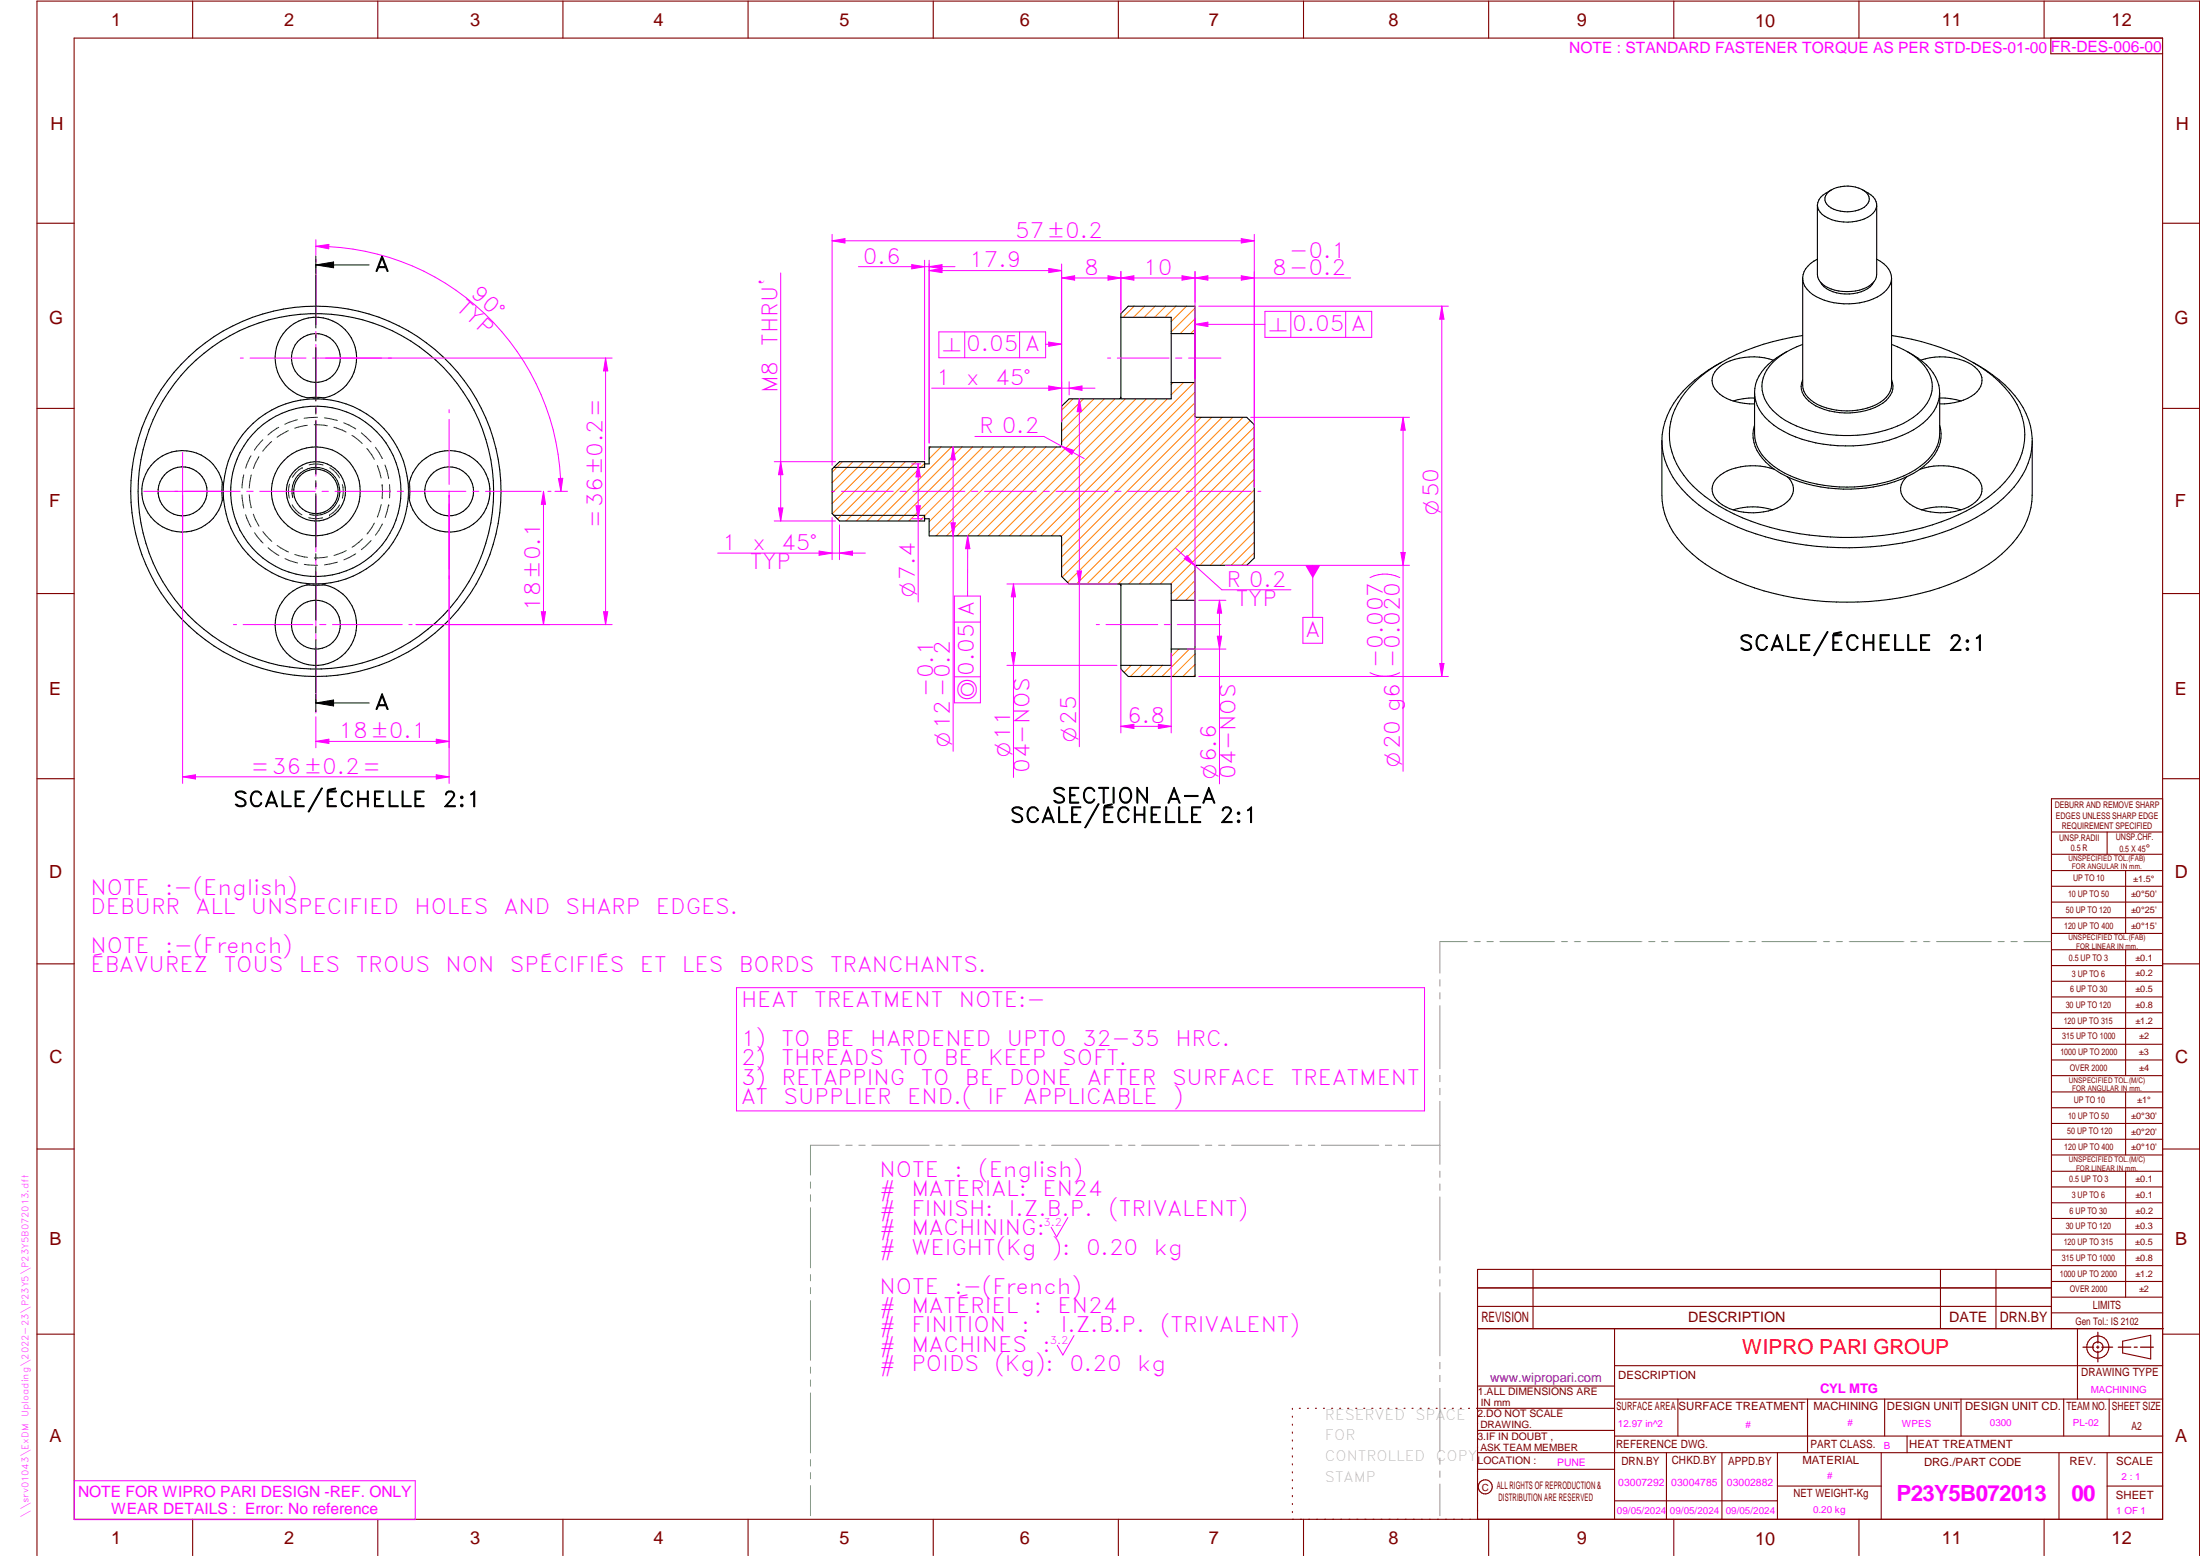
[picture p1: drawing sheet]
<svg xmlns="http://www.w3.org/2000/svg" width="594mm" height="420mm" viewBox="0 0 594 420" stroke-linecap="round" stroke-linejoin="round" font-family="sans-serif">
<g fill="none" stroke="#800000" stroke-width=".3">
<path d="M20 10.3h564v400h-564zM52 .3v10M102 .3v10M152 .3v10M202 .3v10M252 .3v10M302 .3v10M352 .3v10M402 .3v10M452 .3v10M502 .3v10M552 .3v10"/>
<path d="M553.8 10.3v4.2h30.2M10 60.3h10M584 60.3h10M10 110.3h10M584 110.3h10M10 160.3h10M584 160.3h10M10 210.3h10M584 215.7h-30v143.1M584 210.3h10M554 224.7h30M554 230.7h30"/>
<path d="M554 235.1h30M554 239.3h30M569 224.7v6M574 235.1v17M554 243.6h30M554 247.8h30M554 252.1h30M554 256.5h30M574 256.5v33.9M10 260.3h10M554 260.7h30M554 265h30"/>
<path d="M554 269.2h30M554 273.5h30M554 277.7h30M584 260.3h10M554 282h30M554 286.2h30M554 290.4h30M554 294.9h30M554 299.1h30M574 294.9v17M10 310.3h10M554 303.4h30"/>
<path d="M554 307.6h30M554 311.9h30M554 316.3h30M574 316.3v34M584 310.3h10M554 320.5h30M554 324.8h30M554 329h30M554 333.2h30M554 337.5h30M399 358.8h185.2M399 352.8h155"/>
<path d="M399 347.8h155M414 342.8v16M436 358.8v51.5M524 342.8v16M539 342.8v16M554 341.8h30M554 346h30M554 350.3h30M554 354.5h30M554 342.8h-155v67.5M561 358.8v19M10 360.3h10"/>
<path d="M399 374.3h37M436 377.8h148M453.1 377.8v10M488.1 377.8v14.5M508.9 377.8v10M529.5 377.8v10M557.3 377.8v10M569.5 377.8v10M573.2 362.2l7.6-1.6v6.3l-7.6-1.6zM584 368.8h-148M584 360.3h10M349 380.3v.3"/>
<path d="M349 382.4v.3M349 384.6v.3M349 386.7v.3M349 388.8v.3M349 391v.3M349 393.1v.3M349 395.3v.3M349 397.4v.3M349 399.5v.3M350.9 380.3h.2M353.1 380.3h.2M355.2 380.3h.3"/>
<path d="M357.4 380.3h.3M359.6 380.3h.3M361.7 380.3h.3M363.9 380.3h.3M366.1 380.3h.3M368.3 380.3h.2M370.4 380.3h.3M372.6 380.3h.3M374.8 380.3h.3M376.9 380.3h.4M379.1 380.3h.3M381.3 380.3h.3"/>
<path d="M383.4 380.3h.4M385.6 380.3h.3M387.8 380.3h.3M390 380.3h.3M392.2 380.3h.3M394.3 380.3h.3M396.5 380.3h.3M398.7 380.3h37.3M399 396.7h37M399 392.3h185M399 386.2h37M436 387.8h148"/>
<path d="M450 392.3v18M465 392.3v18M480 392.3v18M508 392.3v18M515 387.8v4.5M556 392.3v18M569 392.3v18M52 410.3v9.7M102 410.3v9.7M152 410.3v9.7M202 410.3v9.7M252 410.3v9.7"/>
<path d="M302 410.3v9.7M349 401.7v.3M349 403.8v.4M349 406v.3M349 408.1v.3M352 410.3v9.7M402 410.3v9.7M436 405.3h44M452 410.3v9.7M480 401.3h28M502 410.3v9.7M552 410.3v9.7"/>
<path d="M569 401.3h15M10 420v-419.7h584v419.7"/>
<circle cx="566.5" cy="363.7" r="1.39"/>
<circle cx="566.5" cy="363.8" r="3"/>
<circle cx="401.1" cy="401.5" r="1.9"/>
</g>
<g fill="none" stroke="#f0f" stroke-width=".27">
<path d="M85.3 69.9v.9M85.3 72.6v15.1M224.7 63.3v62.3M224.7 65l3.5-.6v1.2zM338.7 63.3v68.3M64.9 96.7h.8M67.5 96.7h15.1M84.4 96.7h1.7M85.3 89.5v1.7M85.3 93v15.2M87.9 96.7h15.1M104.9 96.7h.8"/>
<path d="M299.1 96.7h.8M301.7 96.7h14M317.5 96.7h1.6M321 96.7h8.7M85.3 109.9v1.7M85.3 113.5v15.1M121.3 110.6v.9M121.3 113.2v17.6M38.8 132.7h26M49.3 122.2v21M66.6 132.7h1.8M70.1 132.7h15.1"/>
<path d="M85.3 130.3v1.8M85.3 133.9v15.1M86.9 132.7h1.8M90.5 132.7h15M107.3 132.7h1.7M110.8 132.7h15M121.3 132.6v1.7M121.3 136.1v17.6M127.6 132.7h1.7M131.1 132.7h15M147.9 132.7h.9M224.5 132.7h.9"/>
<path d="M227.2 132.7h14M243 132.7h1.7M246.5 132.7h14.1M262.3 132.7h1.8M265.8 132.7h14.1M281.7 132.7h1.7M285.2 132.7h14M301 132.7h1.7M304.5 132.7h14.1M320.3 132.7h1.7M323.8 132.7h14.1M339.7 132.7h.8"/>
<path d="M85.3 150.8v1.7M85.3 154.3v15.1M121.3 155.4v.9M63 168.7h.9M65.7 168.7h18.8M85.3 171.2v1.7M85.3 174.7v15.2M86.3 168.7h1.7M89.8 168.7h18.8M110.4 168.7h.9M296 168.7h.9M298.7 168.7h13.9"/>
<path d="M314.4 168.7h1.7M317.9 168.7h11.8M85.3 191.6v.9M198.9 266.7h185.8v33.3h-185.8zM288.4 328.8l-3.1 5.2-1.5-2.6M290 360.6l-3 5.3-1.5-2.6M20.1 399.8h92v10.5h-92z"/>
</g>
<g fill="none" stroke="#949494" stroke-width=".27">
<path d="M396.2 254.3h-7.4v8.5M398.1 254.3h1.6M401.5 254.3h1.8M405 254.3h14.8M421.6 254.3h1.7M425.1 254.3h1.7M428.6 254.3h14.8M445.2 254.3h1.7M448.7 254.3h1.7M452.2 254.3h14.8M468.8 254.3h1.7M472.3 254.3h1.7"/>
<path d="M475.8 254.3h14.8M492.4 254.3h1.7M495.8 254.3h1.8M499.4 254.3h14.7M516 254.3h1.6M519.4 254.3h1.8M522.9 254.3h14.8M539.5 254.3h1.7M543 254.3h1.7M546.5 254.3h7.4M388.8 264.5v1.8M388.8 268.1v1.6"/>
<path d="M388.8 271.6v17M388.8 290.4v1.7M388.8 293.9v1.7M388.8 297.4v17M218.9 319.2v1.6M226.6 309.2h-7.7v8.1M228.4 309.2h1.7M231.9 309.2h1.7M235.4 309.2h15.5M252.7 309.2h1.7M256.2 309.2h1.7M259.7 309.2h15.5"/>
<path d="M277 309.2h1.7M280.5 309.2h1.7M284 309.2h15.5M301.2 309.2h1.8M304.8 309.2h1.7M308.3 309.2h15.5M325.5 309.2h1.7M329.1 309.2h1.6M332.6 309.2h15.4M349.8 309.2h1.7M353.3 309.2h1.7M356.8 309.2h15.5"/>
<path d="M374.1 309.2h1.7M377.6 309.2h1.7M381.1 309.2h7.7M388.8 316.2v1.7M388.8 319.7v1.7M218.9 322.6v1.8M218.9 326.1v16.2M388.8 323.2v17.1M218.9 344.1v1.8M218.9 347.6v1.7M218.9 351.2v16.1M388.8 342.1v1.6"/>
<path d="M388.8 345.6v1.7M388.8 349v17.1M218.9 369.1v1.7M218.9 372.6v1.8M218.9 376.1v16.2M388.8 367.9v1.7M388.8 371.4v1.7M388.8 374.9v17M218.9 394.1v1.8M218.9 397.6v1.7M388.8 393.7v1.7M388.8 397.2v1.7"/>
<path d="M218.9 401.2v8.1M388.8 400.7v8.6"/>
</g>
<path d="M566.5 359.7v3M562.5 363.8h2.9M566.1 363.8h.7M566.5 363.4v.7M566.5 364.9v2.8M567.6 363.8h2.9M572 363.8h3.4M576.3 363.8h.8M578 363.8h3.5" fill="none" stroke="#800000" stroke-width=".34"/>
<g fill="none" stroke="#000" stroke-width=".3">
<path d="M77.3 89.1a11 11 0 0 1 17.6 2.1 11 11 0 0 1-7.1 16.2l-2.5-.1a8.5 8.5 0 0 1-7.3-2.4 11.1 11.1 0 0 1-.7-15.8zM302.7 85.7h13.6v22h-13.6v-23l2-2h18l.1 29.9 13.9 .1 2 2v36l-2 2-13.9 .1-.1 29.9h-18l-2-2v-23h13.6v22h-13.6M316.3 90.1h6.4M302.7 107.3l-.4 .4h-13.6l-2 2v10.6l-.1 .3-.3 .1h-35.4v4.6h-1.2M316.3 103.3h6.4M41.7 124.7a11 11 0 0 1 18.3 5.5l-.1 2.5a8.5 8.5 0 0 1-2.3 7.3 11 11 0 0 1-15.9 .6 11 11 0 0 1 0-15.9zM113 125.4a11 11 0 0 1 17.1 .7 11 11 0 0 1-4.2 16.5 11 11 0 0 1-15.3-7.5l.1-2.4a8.5 8.5 0 0 1 2.3-7.3zM249.7 126.2v-1.5h-23l-2 2v12l2 2h23v-1.6M249.7 140.1h1.2v4.6l35.7 .1 .1 10.9 2 2h13.6l.4 .4M78 160.4a10.9 10.9 0 0 1 4.8-2.5l2.5 .2a8.5 8.5 0 0 1 7.3 2.3 11 11 0 0 1 .6 15.9 11 11 0 0 1-15.9 0 11 11 0 0 1 .7-15.9zM316.3 175.3h6.4M316.3 162.1h6.4"/>
<circle cx="85.3" cy="96.7" r="6.6"/>
<circle cx="49.3" cy="132.7" r="6.6"/>
<circle cx="85.3" cy="132.7" r="12"/>
<circle cx="85.3" cy="132.7" r="50"/>
<circle cx="85.3" cy="132.7" r="23"/>
<circle cx="85.3" cy="132.7" r="8"/>
<circle cx="85.3" cy="132.7" r="6"/>
<circle cx="85.3" cy="132.7" r="48"/>
<circle cx="85.3" cy="132.7" r="25"/>
<circle cx="121.3" cy="132.7" r="6.6"/>
<circle cx="85.3" cy="168.7" r="6.6"/>
</g>
<g fill="none" stroke="#008000" stroke-width=".27">
<path d="M71 118.7l-2.3 2.8M73.4 119.2l-2.5 2.6M75.3 115.4l-3 2.1M77.8 116.3l-3 1.8M80.3 113.3l-3.4 1.3M82.8 107.4l.8 .1M83 114.9l-3.4 .7M84.5 107.6h1.6M84.8 114.7l3.6 .3M85.7 112.7l-3.6 .2M87.6 112.8l3.5 .7M87.8 107.4l-.8 .1"/>
<path d="M90.2 115.4l3.3 1.3M92.8 114.2l3.2 1.6M95 117.6l2.8 2.2M97.6 116.9l2.6 2.4M60 130.2l.1 .8M60.1 134.3l-.1 .8M60.2 131.9v1.6M65.4 133.6l.4 3.6M65.8 128.2l-.4 3.6M66.3 139l1.5 3.3M67.3 133.6l.6 3.5M67.8 123.1l-1.5 3.3"/>
<path d="M67.9 128.3l-.6 3.5M68.4 138.9l1.5 3.2M69.9 123.3l-1.5 3.2M78.2 130.7a6.6 6.6 0 0 0-.1 3.8M78.9 136.3a6.6 6.6 0 0 0 2.6 2.7M81.6 126.3h.1M81.6 126.3a6.9 6.9 0 0 0-2.7 2.6M83.3 139.8a7.1 7.1 0 0 0 3.8 0M83.5 125.5a7.2 7.2 0 0 1 3.7 .1M89 139.1h.1M89.1 126.3a6.6 6.6 0 0 1 2.6 2.7M91.7 136.4a6.8 6.8 0 0 1-2.7 2.7"/>
<path d="M92.4 130.9a6.8 6.8 0 0 1 0 3.6M99.1 121.1l2 2.9M101.4 120.8l1.8 3M101.9 125.7l1 3.4M102.9 136.2l-1 3.4M103.2 130.9h.1M103.2 130.9v3.5M103.2 134.4h.1M104 125.6l.9 3.4M104.9 136.4l-.9 3.3M104.9 129h.1M105 136.3h.1"/>
<path d="M105.2 130.9v3.6M110.4 131.9v1.6M110.4 134.4l.2 .7M110.6 130.2l-.2 .8M68.7 143.8l2.3 2.8M71 143.6l2.4 2.6M72.4 147.9l2.9 2.1M74.8 147.3l3.1 1.8M77 150.8l3.3 1.2M79.6 149.7l3.5 .8M82.2 152.4l3.6 .3M83.6 157.8l-.8 .1"/>
<path d="M84.4 157.7h1.7M86.9 157.8l.9 .1M88.4 150.4l-3.5 .3M91.1 151.8l-3.5 .7M93.5 148.7l-3.3 1.3M96 149.5l-3.1 1.7M97.9 145.5l-2.8 2.2M100.2 146l-2.6 2.4M101.1 141.3l-2 2.9M103.2 141.5l-1.8 3"/>
</g>
<g fill="none" stroke="#000" stroke-width=".27">
<path d="M85.3 69.1v4.8M85.3 74.2v14.4M85.3 71.5h14.4M85.3 71.5l4.8-.8v1.6zM85.3 90.4v1.7M85.3 93.9v14.4M85.3 110.1v1.7M85.3 113.6v14.4M79 134.4a6.5 6.5 0 0 1 5.7-8.2 6.5 6.5 0 0 1 7 7 6.5 6.5 0 0 1-8.1 5.7M85.3 129.8v1.7M85.3 133.3v14.4M225.2 139.1h24.5"/>
<path d="M225.2 126.2h24.5M85.3 149.5v1.7M85.3 153v14.4M85.3 169.2v1.7M85.3 172.7v14.5M85.3 189.8l4.8-.8v1.6zM85.3 187.4v4.8M85.3 189.8h14.4"/>
</g>
<path d="M85.3 71.5l4.8-.8v1.6zM85.3 189.8l4.8-.8v1.6z" fill="#000"/>
<g fill="none" stroke="#ff8000" stroke-width=".27">
<path d="M306.3 82.7l-3 3M309.1 82.7l-3 3M311.9 82.7l-3 3M314.8 82.7l-3 3M317.6 82.7l-3 3M320.4 82.7l-4.1 4.1M322.7 83.2l-6.4 6.4M322.7 88.9l-1.2 1.2M322.7 86.1l-4 4M289.8 107.7l-3.1 3M292.6 107.7l-5.9 5.9M295.4 107.7l-8.7 8.7"/>
<path d="M298.2 107.7l-11.5 11.6M301.1 107.7l-37 37M303.9 107.7l-37 37M306.7 107.7l-37 37M309.6 107.7l-37 37M312.4 107.7l-37 37M315.2 107.7l-37 37M316.8 103.3l-.5 .5M319.6 103.3l-3.3 3.3M322.4 103.3l-41.4 41.4M322.7 105.9l-38.8 38.8M322.7 108.7l-36.1 36.1"/>
<path d="M322.7 111.5l-36 36M324.4 112.7l-37.7 37.7M327.2 112.7l-40.5 40.5M330 112.7l-43.2 43.1M332.9 112.7l-44.6 44.6M335.7 112.7l-45 45M337.6 113.6l-44.1 44.1M338.7 118.2l-39.5 39.5M338.7 115.3l-42.4 42.4M227.5 124.7l-2.8 2.8M230.3 124.7l-5.6 5.6M233.2 124.7l-8.5 8.4"/>
<path d="M236 124.7l-11.3 11.3M238.8 124.7l-14.1 14M241.7 124.7l-15.5 15.5M244.5 124.7l-16 16M247.3 124.7l-16 16M249.7 125.1l-15.6 15.6M251.3 120.7l-.4 .4M254.1 120.7l-3.2 3.2M257 120.7l-20 20M259.8 120.7l-20 20M262.6 120.7l-20 20M265.5 120.7l-20.1 20"/>
<path d="M268.3 120.7l-20 20M271.1 120.7l-20.2 20.2M273.9 120.7l-23 23M276.8 120.7l-24 24M279.6 120.7l-24 24M282.4 120.7l-24 24M285.2 120.7l-24 24M338.7 135.1l-22.6 22.6M338.7 138l-14.7 14.7M338.7 132.3l-25.4 25.4M338.7 129.5l-28.2 28.2M338.7 126.6l-31.1 31.1"/>
<path d="M338.7 123.8l-33.9 33.9M338.7 121l-36.7 36.7M322.7 154l-6.4 6.4M322.7 156.8l-5.3 5.3M322.7 159.6l-2.5 2.5M338.7 149.3l-3.4 3.4M338.7 140.8l-11.9 11.9M338.7 146.4l-6.3 6.3M338.7 143.6l-9.1 9.1M305.4 179.7l-1.8 1.9M308.3 179.7l-3 3M311.1 179.7l-3 3"/>
<path d="M313.9 179.7l-3 3M318.3 175.3l-2 2M321.2 175.3l-7.4 7.4M322.7 179.4l-3.3 3.3M322.7 176.6l-6.1 6.1M322.7 182.2l-.5 .5"/>
</g>
<path d="M224.7 65l3.5-.6v1.2z" fill="#f0f"/>
<path d="M335.2 64.4l3.5 .6-3.5 .6z" fill="none" stroke="#f0f" stroke-width=".27"/>
<path d="M335.2 64.4l3.5 .6-3.5 .6z" fill="#f0f"/>
<path d="M224.7 65h114M271.9 157.7h29.7M271.9 179.7h29.7M273.1 176.2h1.1l-.5 3.5z" fill="none" stroke="#f0f" stroke-width=".27"/>
<path d="M273.1 176.2h1.1l-.5 3.5z" fill="#f0f"/>
<path d="M273.7 157.7l.5 3.5h-1.1z" fill="none" stroke="#f0f" stroke-width=".27"/>
<path d="M273.7 157.7l.5 3.5h-1.1z" fill="#f0f"/>
<path d="M273.7 157.7v52.2M320.5 175.3h10.5M323.7 162.1h7.3M329.3 162.1l.6 3.5h-1.2z" fill="none" stroke="#f0f" stroke-width=".27"/>
<path d="M329.3 162.1l.6 3.5h-1.2z" fill="#f0f"/>
<path d="M328.7 171.8h1.2l-.6 3.5z" fill="none" stroke="#f0f" stroke-width=".27"/>
<path d="M328.7 171.8h1.2l-.6 3.5z" fill="#f0f"/>
<path d="M323.7 82.7h67.4M389.3 82.7l.6 3.5h-1.1zM329.3 162.1v49.6M323.7 182.7h67.4" fill="none" stroke="#f0f" stroke-width=".27"/>
<path d="M389.3 82.7l.6 3.5h-1.1z" fill="#f0f"/>
<path d="M388.8 179.2h1.1l-.6 3.5z" fill="none" stroke="#f0f" stroke-width=".27"/>
<path d="M388.8 179.2h1.1l-.6 3.5z" fill="#f0f"/>
<path d="M389.3 82.7v100M337.7 112.7h42.9M378.9 112.7l.6 3.5h-1.2zM331 152.7h49.6M378 156a9 9 0 0 0-8.1 0M378 181.7a9 9 0 0 1-8.1 0" fill="none" stroke="#f0f" stroke-width=".27"/>
<path d="M378.9 112.7l.6 3.5h-1.2z" fill="#f0f"/>
<path d="M378.3 149.2h1.2l-.6 3.5z" fill="none" stroke="#f0f" stroke-width=".27"/>
<path d="M378.3 149.2h1.2l-.6 3.5z" fill="#f0f"/>
<path d="M378.9 112.7v95.6M209.1 124.7h16.5M210.8 124.7l.6 3.5h-1.2zM209.1 140.7h16.5" fill="none" stroke="#f0f" stroke-width=".27"/>
<path d="M210.8 124.7l.6 3.5h-1.2z" fill="#f0f"/>
<path d="M210.2 137.2h1.2l-.6 3.5z" fill="none" stroke="#f0f" stroke-width=".27"/>
<path d="M210.2 137.2h1.2l-.6 3.5z" fill="#f0f"/>
<path d="M210.8 73.7v67M322.7 73.3v28.9M322.7 75.1l3.5-.6v1.1zM338.7 73.3v40.3" fill="none" stroke="#f0f" stroke-width=".27"/>
<path d="M322.7 75.1l3.5-.6v1.1z" fill="#f0f"/>
<path d="M335.2 74.5l3.5 .6-3.5 .5z" fill="none" stroke="#f0f" stroke-width=".27"/>
<path d="M335.2 74.5l3.5 .6-3.5 .5z" fill="#f0f"/>
<path d="M302.7 75.1l3.5-.6v1.1zM302.7 73.3v10.3M322.7 75.1h42M322.7 73.3v8.3" fill="none" stroke="#f0f" stroke-width=".27"/>
<path d="M302.7 75.1l3.5-.6v1.1z" fill="#f0f"/>
<path d="M319.2 74.5l3.5 .6-3.5 .5z" fill="none" stroke="#f0f" stroke-width=".27"/>
<path d="M319.2 74.5l3.5 .6-3.5 .5z" fill="#f0f"/>
<path d="M286.7 75.1l3.5-.6v1.1zM286.7 73.3v35.3M302.7 75.1h20M302.7 73.3v11.3" fill="none" stroke="#f0f" stroke-width=".27"/>
<path d="M286.7 75.1l3.5-.6v1.1z" fill="#f0f"/>
<path d="M299.2 74.5l3.5 .6-3.5 .5z" fill="none" stroke="#f0f" stroke-width=".27"/>
<path d="M299.2 74.5l3.5 .6-3.5 .5z" fill="#f0f"/>
<path d="M250.9 71.3v48.3M250.9 73.1l3.5-.6v1.1zM286.7 75.1h16M286.7 71.3v42.6" fill="none" stroke="#f0f" stroke-width=".27"/>
<path d="M250.9 73.1l3.5-.6v1.1z" fill="#f0f"/>
<path d="M283.2 72.5l3.5 .6-3.5 .5z" fill="none" stroke="#f0f" stroke-width=".27"/>
<path d="M283.2 72.5l3.5 .6-3.5 .5z" fill="#f0f"/>
<path d="M250.9 73.1h35.8M86.4 96.7h78.9M112.3 168.7h53M163 165.2h1.1l-.6 3.5z" fill="none" stroke="#f0f" stroke-width=".27"/>
<path d="M163 165.2h1.1l-.6 3.5z" fill="#f0f"/>
<path d="M163.5 96.7l.6 3.5h-1.1z" fill="none" stroke="#f0f" stroke-width=".27"/>
<path d="M163.5 96.7l.6 3.5h-1.1z" fill="#f0f"/>
<path d="M163.5 96.7v72M317.6 148.1l12.3 11.2h18.7M320.6 150l2.2 2.8-3-1.9z" fill="none" stroke="#f0f" stroke-width=".27"/>
<path d="M320.6 150l2.2 2.8-3-1.9z" fill="#f0f"/>
<path d="M257.4 120.7l.6 3.5h-1.2z" fill="none" stroke="#f0f" stroke-width=".27"/>
<path d="M257.4 120.7l.6 3.5h-1.2z" fill="#f0f"/>
<path d="M256.8 141.2h1.2l-.6 3.5z" fill="none" stroke="#f0f" stroke-width=".27"/>
<path d="M256.8 141.2h1.2l-.6 3.5z" fill="#f0f"/>
<path d="M291.5 107.7l.6 3.5h-1.2zM257.4 120.7v82.2" fill="none" stroke="#f0f" stroke-width=".27"/>
<path d="M291.5 107.7l.6 3.5h-1.2z" fill="#f0f"/>
<path d="M290.9 154.2h1.2l-.6 3.5z" fill="none" stroke="#f0f" stroke-width=".27"/>
<path d="M290.9 154.2h1.2l-.6 3.5z" fill="#f0f"/>
<path d="M291.5 107.7v93.9M246.2 125.3h2.4M247.9 125.3l.6 3.5h-1.2zM246.2 140.1h3.1" fill="none" stroke="#f0f" stroke-width=".27"/>
<path d="M247.9 125.3l.6 3.5h-1.2z" fill="#f0f"/>
<path d="M247.3 136.6h1.2l-.6 3.5z" fill="none" stroke="#f0f" stroke-width=".27"/>
<path d="M247.3 136.6h1.2l-.6 3.5z" fill="#f0f"/>
<path d="M224.7 139.7v11.4M247.9 125.3v37.3M221.2 148.8l3.5 .6-3.5 .5zM226.7 141.7v9.4" fill="none" stroke="#f0f" stroke-width=".27"/>
<path d="M221.2 148.8l3.5 .6-3.5 .5z" fill="#f0f"/>
<path d="M226.7 149.4l3.5-.6v1.1z" fill="none" stroke="#f0f" stroke-width=".27"/>
<path d="M226.7 149.4l3.5-.6v1.1z" fill="#f0f"/>
<path d="M85.3 64.7v4.2M149.9 132.7h3.3M150.8 129.2h1.2l-.5 3.5zM193.8 149.4h39.9" fill="none" stroke="#f0f" stroke-width=".27"/>
<path d="M150.8 129.2h1.2l-.5 3.5z" fill="#f0f"/>
<path d="M85.3 66.5l3.5-.5v1.2z" fill="none" stroke="#f0f" stroke-width=".27"/>
<path d="M85.3 66.5l3.5-.5v1.2z" fill="#f0f"/>
<path d="M85.3 66.5a66.1 66.1 0 0 1 66.2 66.2M121.3 133.7v68.2M85.3 193.5v8.4M85.3 200.2l3.5-.6v1.1z" fill="none" stroke="#f0f" stroke-width=".27"/>
<path d="M85.3 200.2l3.5-.6v1.1z" fill="#f0f"/>
<path d="M117.8 199.6l3.5 .6-3.5 .5z" fill="none" stroke="#f0f" stroke-width=".27"/>
<path d="M117.8 199.6l3.5 .6-3.5 .5z" fill="#f0f"/>
<path d="M146.8 132.7l.5 3.5h-1.1zM112.3 168.7h36.2M85.3 200.2h36" fill="none" stroke="#f0f" stroke-width=".27"/>
<path d="M146.8 132.7l.5 3.5h-1.1z" fill="#f0f"/>
<path d="M146.2 165.2h1.1l-.5 3.5z" fill="none" stroke="#f0f" stroke-width=".27"/>
<path d="M146.2 165.2h1.1l-.5 3.5z" fill="#f0f"/>
<path d="M283.2 104.2l3.5 .6-3.5 .6zM286.7 103.1v5.5M288.7 103.1v3.5M146.8 132.7v36" fill="none" stroke="#f0f" stroke-width=".27"/>
<path d="M283.2 104.2l3.5 .6-3.5 .6z" fill="#f0f"/>
<path d="M288.7 104.8l3.5-.6v1.2z" fill="none" stroke="#f0f" stroke-width=".27"/>
<path d="M288.7 104.8l3.5-.6v1.2z" fill="#f0f"/>
<path d="M251.6 104.8h44.1M354.5 152.7v14" fill="none" stroke="#f0f" stroke-width=".27"/>
<path d="M352.5 152.7h4l-2 3.5z" fill="#f0f"/>
<path d="M322.7 87.6h18.9M351.8 166.7h5.4v7h-5.4z" fill="none" stroke="#f0f" stroke-width=".27"/>
<path d="M322.7 87.6l3.5-.6v1.2z" fill="#f0f"/>
<path d="M322.7 85.9v88.3M322.7 87.6l3.5-.6v1.2zM341.6 84.1h28.8v7h-28.8zM348.6 84.1v7M363.4 84.1v7M261.3 144.7v16.3" fill="none" stroke="#f0f" stroke-width=".27"/>
<g fill="none" stroke="#000" stroke-width=".3">
<path d="M490.8 55.4a4.3 4.3 0 0 0 2.8 3.5 11.8 11.8 0 0 0 12.1-1.2l.5-.6 .6-1.3M494.5 51.3a6.4 6.4 0 0 0-3.6 3.4l-.1 .7M503.5 51.6a2.47 2.47 0 0 1 0 4.3 9 9 0 0 1-9.7-.2 2.45 2.45 0 0 1 .6-4.3 9.6 9.6 0 0 1 11.9 2.4l.5 1.3v19a4.5 4.5 0 0 1-3.7 3.9 12.1 12.1 0 0 1-11.1-1.4 3.5 3.5 0 0 1-1.2-2.5v-18.7M486.8 75.1v28.9a6.9 6.9 0 0 0 5.1 5.7 18.2 18.2 0 0 0 16.8-1.8 5.6 5.6 0 0 0 2.1-3.9v-28.9M490.8 70a5.6 5.6 0 0 0-3.8 6.6 9.3 9.3 0 0 0 6.9 4.8 17.5 17.5 0 0 0 14.9-2.4 5.4 5.4 0 0 0 2-3.9M491.6 76.2a7.5 7.5 0 0 0 6.6 3.2 9.2 9.2 0 0 0 7.4-2.6l.3-.6M506.8 70a6.3 6.3 0 0 1 4 5.1M464.9 97.8a31.2 31.2 0 0 0-14.6 14.3 17.7 17.7 0 0 0-1.5 6.9M478.9 97.2a16.6 16.6 0 0 0-14.6 1.9 4.3 4.3 0 0 0 .1 7.3 15 15 0 0 0 9.4 2.7M482.5 95a15.7 15.7 0 0 0-8.4 8.7l-.3 2.3M486.8 90.6a56.7 56.7 0 0 0-27.5 11l-1.6 1.4M510.8 93a17.4 17.4 0 0 1 10.2 8 8.4 8.4 0 0 1-2.2 9.8 26.7 26.7 0 0 1-17.1 6.7 33 33 0 0 1-20.8-4.8 10.3 10.3 0 0 1-5-9.5 12.2 12.2 0 0 1 6.3-8.1l4.6-2.1"/>
<path d="M510.8 90.6a56.5 56.5 0 0 1 27.6 11.2 21.8 21.8 0 0 1 8.3 13.9 19.3 19.3 0 0 1-6.6 15.8 52 52 0 0 1-26.1 12.2 79 79 0 0 1-43.5-3.9 35.9 35.9 0 0 1-16.9-13 17.3 17.3 0 0 1 1.5-20.8l2.6-3M515 95a15.2 15.2 0 0 1 8.6 9.1 10.2 10.2 0 0 1-4.3 10.1 34 34 0 0 1-23 6.2 31.1 31.1 0 0 1-18.5-6.6 10.7 10.7 0 0 1-4-7.8M518.7 97.2a16.7 16.7 0 0 1 14.5 1.9 4.4 4.4 0 0 1 0 7.3 15.2 15.2 0 0 1-9.4 2.7M532.7 97.8a31.5 31.5 0 0 1 14.4 13.9 17.1 17.1 0 0 1 1.7 6.7v15.3a21.2 21.2 0 0 1-8.3 15.9 56.9 56.9 0 0 1-27.4 11.8 80.9 80.9 0 0 1-44.2-4.5 37.1 37.1 0 0 1-17.1-13.3 18.6 18.6 0 0 1-3-9.9v-14.7M448.8 119a21.7 21.7 0 0 0 8.3 16 57.1 57.1 0 0 0 27.8 11.8 80.5 80.5 0 0 0 44.4-4.9 35.6 35.6 0 0 0 16.8-13.5 18.9 18.9 0 0 0 2.7-8.3M473.8 106v11.1a11.3 11.3 0 0 0 5.2 8.8 35.5 35.5 0 0 0 23.9 5.4 30.4 30.4 0 0 0 16.8-6.3 10.7 10.7 0 0 0 4.1-7.9v-11.1M473.8 107.5a17.6 17.6 0 0 0-5.8 .8M473.8 114.8a9.6 9.6 0 0 0 3.1 10l2.3 1.9M510.8 102.5a4.8 4.8 0 0 1-1.5 5.7 18.4 18.4 0 0 1-16.6 2.4 8.5 8.5 0 0 1-6.3-5.4v-.8l.4-1.9M523.8 107.5a18 18 0 0 1 5.8 .8M523.8 114.8a10.3 10.3 0 0 1-4.2 11l-1.2 .9M478.7 137.7a18.1 18.1 0 0 0-10.7 0"/>
<path d="M479.2 126.7l3.4 2M479.2 126.7a16.6 16.6 0 0 0-14.7 1.6 4.3 4.3 0 0 0-.3 7.4 16.4 16.4 0 0 0 15.7 1.5 6.7 6.7 0 0 0 4.4-4.7 4.4 4.4 0 0 0-1.7-3.8M514.9 128.7a40.4 40.4 0 0 1-32.3 0M518.4 126.7a16.6 16.6 0 0 1 14.7 1.6 4.4 4.4 0 0 1 .2 7.4 16.3 16.3 0 0 1-17.6 .4 4.4 4.4 0 0 1-.8-7.4M518.4 126.7l-3.5 2M529.6 137.7a18.2 18.2 0 0 0-10.7 0"/>
</g>
<path d="M261.3 144.7l.6 3.5h-1.2z" fill="#f0f"/>
<path d="M249.7 70.3v53.9M250.9 72l3.5-.5v1.1zM250.9 70.3v49.3M261.3 144.7l.6 3.5h-1.2zM257.7 168h7M257.7 161h7v28.8h-7zM257.7 182.8h7" fill="none" stroke="#f0f" stroke-width=".27"/>
<path d="M250.9 72l3.5-.5v1.1z" fill="#f0f"/>
<path d="M246.2 71.5l3.5 .5-3.5 .6z" fill="none" stroke="#f0f" stroke-width=".27"/>
<path d="M246.2 71.5l3.5 .5-3.5 .6z" fill="#f0f"/>
<path d="M231.8 72h26.1M316.3 176.3v21.6M302.7 196.1l3.5-.5v1.1zM302.7 180.7v17.2" fill="none" stroke="#f0f" stroke-width=".27"/>
<path d="M302.7 196.1l3.5-.5v1.1z" fill="#f0f"/>
<path d="M312.8 195.6l3.5 .5-3.5 .6z" fill="none" stroke="#f0f" stroke-width=".27"/>
<path d="M312.8 195.6l3.5 .5-3.5 .6z" fill="#f0f"/>
<path d="M263.3 117.9h18.6l10.9 5.9M286.6 120.5l3.4 1.1-.6 1.1zM302.7 196.1h13.6" fill="none" stroke="#f0f" stroke-width=".27"/>
<path d="M286.6 120.5l3.4 1.1-.6 1.1z" fill="#f0f"/>
<path d="M49.3 133.7v77.8M121.3 133.7v77.8M49.3 209.8l3.5-.6v1.2z" fill="none" stroke="#f0f" stroke-width=".27"/>
<path d="M49.3 209.8l3.5-.6v1.2z" fill="#f0f"/>
<path d="M117.8 209.2l3.5 .6-3.5 .6z" fill="none" stroke="#f0f" stroke-width=".27"/>
<path d="M117.8 209.2l3.5 .6-3.5 .6z" fill="#f0f"/>
<path d="M286.7 92.9l-4.3 .1M49.3 209.8h72" fill="none" stroke="#f0f" stroke-width=".27"/>
<path d="M283.2 92.4l3.5 .5-3.5 .6z" fill="#f0f"/>
<path d="M253.5 89.6h28.9v7h-28.9zM260.5 89.6v7M275.3 89.6v7M283.2 92.4l3.5 .5-3.5 .6z" fill="none" stroke="#f0f" stroke-width=".27"/>
<g font-size="6" fill="#f0f">
<text x="512.1" y="405.2">P23Y5B072013</text>
<text x="559.4" y="405.2">00</text>
</g>
<g font-size="5.7" fill="#f0f">
<text x="274.1" y="64.1">57±0.2</text>
<text x="233" y="71.2">0.6</text>
<text x="348.1" y="69.6">-0.1</text>
<text x="261.7" y="72.2">17.9</text>
<text x="292.7" y="74.2">8</text>
<text x="308.7" y="74.2">10</text>
<text x="343.5" y="74.2">8-0.2</text>
<text x="122.9" y="83.3" transform="rotate(42 122.9 83.3)">TYP</text>
<text x="126.8" y="79.8" transform="rotate(42 126.8 79.8)">90°</text>
<text x="348.9" y="89.3">0.05 A</text>
<text x="209.9" y="93.3" transform="rotate(-90 209.9 93.3)">THRU`</text>
<text x="260.9" y="94.9">0.05 A</text>
<text x="209.9" y="106.2" transform="rotate(-90 209.9 106.2)">M8</text>
<text x="252.8" y="103.9">1</text>
<text x="260.9" y="103.9">x</text>
<text x="268.7" y="103.9">45°</text>
<text x="264.4" y="117">R 0.2</text>
<text x="162.7" y="142.6" transform="rotate(-90 162.7 142.6)">=36±0.2=</text>
<text x="195" y="148.5">1</text>
<text x="203.2" y="148.5">x</text>
<text x="211" y="148.5">45°</text>
<text x="202.5" y="153.8">TYP</text>
<text x="331.2" y="158.4">R 0.2</text>
<text x="145.9" y="164.9" transform="rotate(-90 145.9 164.9)">18±0.1</text>
<text x="333.7" y="163.7">TYP</text>
<text x="352.5" y="172">A</text>
<text x="263" y="182.4" transform="rotate(-90 263 182.4)">0.05 A</text>
<text x="373.5" y="180.4" transform="rotate(-90 373.5 180.4)">-0.007</text>
<text x="378" y="180.4" transform="rotate(-90 378 180.4)">-0.020</text>
<text x="252" y="188.3" transform="rotate(-90 252 188.3)">-0.1</text>
<text x="304.4" y="195.3">6.8</text>
<text x="91.4" y="199.3">18±0.1</text>
<text x="67.8" y="208.9">=36±0.2=</text>
<text x="278" y="208.7" transform="rotate(-90 278 208.7)">04-NOS</text>
<text x="333.7" y="210.5" transform="rotate(-90 333.7 210.5)">04-NOS</text>
<text x="24.4" y="241.6">NOTE</text>
<text x="44.6" y="241.6">:-(English)</text>
<text x="24.4" y="246.8">DEBURR</text>
<text x="52.9" y="246.8">ALL</text>
<text x="67.8" y="246.8">UNSPECIFIED</text>
<text x="111.9" y="246.8">HOLES</text>
<text x="136.1" y="246.8">AND</text>
<text x="152.7" y="246.8">SHARP</text>
<text x="177.1" y="246.8">EDGES.</text>
<text x="24.4" y="257.3">NOTE</text>
<text x="44.6" y="257.3">:-(French)</text>
<text x="24.4" y="262.6">ÉBAVUREZ</text>
<text x="60.4" y="262.6">TOUS</text>
<text x="80.7" y="262.6">LES</text>
<text x="96" y="262.6">TROUS</text>
<text x="120.3" y="262.6">NON</text>
<text x="137.7" y="262.6">SPÉCIFIÉS</text>
<text x="172.8" y="262.6">ET</text>
<text x="184.2" y="262.6">LES</text>
<text x="199.5" y="262.6">BORDS</text>
<text x="224.1" y="262.6">TRANCHANTS.</text>
<text x="200.1" y="271.9">HEAT</text>
<text x="219.9" y="271.9">TREATMENT</text>
<text x="258.9" y="271.9">NOTE:-</text>
<text x="200.1" y="282.4">1)</text>
<text x="200.1" y="287.7">2)</text>
<text x="211.1" y="282.4">TO</text>
<text x="211.1" y="287.7">THREADS</text>
<text x="223" y="282.4">BE</text>
<text x="235" y="282.4">HARDENED</text>
<text x="242.9" y="287.7">TO</text>
<text x="254.8" y="287.7">BE</text>
<text x="266.8" y="287.7">KEEP</text>
<text x="271.9" y="282.4">UPTO</text>
<text x="286.8" y="287.7">SOFT.</text>
<text x="292.2" y="282.4">32-35</text>
<text x="317.4" y="282.4">HRC.</text>
<text x="200.1" y="292.9">3)</text>
<text x="211.1" y="292.9">RETAPPING</text>
<text x="248.6" y="292.9">TO</text>
<text x="260.6" y="292.9">BE</text>
<text x="272.6" y="292.9">DONE</text>
<text x="293.5" y="292.9">AFTER</text>
<text x="316.5" y="292.9">SURFACE</text>
<text x="348.5" y="292.9">TREATMENT</text>
<text x="200.1" y="298.2">AT</text>
<text x="211.6" y="298.2">SUPPLIER</text>
<text x="245" y="298.2">END.(</text>
<text x="266.7" y="298.2">IF</text>
<text x="276.3" y="298.2">APPLICABLE</text>
<text x="316.8" y="298.2">)</text>
<text x="237.5" y="317.8">NOTE</text>
<text x="257.7" y="317.8">:</text>
<text x="264.1" y="317.8">(English)</text>
<text x="237.5" y="323">#</text>
<text x="246.1" y="323">MATERIAL:</text>
<text x="281.5" y="323">EN24</text>
<text x="237.5" y="328.3">#</text>
<text x="246.1" y="328.3">FINISH:</text>
<text x="272.4" y="328.3">I.Z.B.P.</text>
<text x="299.3" y="328.3">(TRIVALENT)</text>
<text x="237.5" y="333.5">#</text>
<text x="246.1" y="333.5">MACHINING:</text>
<text x="237.5" y="338.8">#</text>
<text x="246.1" y="338.8">WEIGHT(Kg</text>
<text x="284" y="338.8">):</text>
<text x="293.3" y="338.8">0.20</text>
<text x="311.6" y="338.8">kg</text>
<text x="237.5" y="349.3">NOTE</text>
<text x="257.7" y="349.3">:-(French)</text>
<text x="237.5" y="354.5">#</text>
<text x="237.5" y="359.8">#</text>
<text x="246.1" y="359.8">FINITION</text>
<text x="246.1" y="354.5">MATÉRIEL</text>
<text x="275.8" y="359.8">:</text>
<text x="279.2" y="354.5">:</text>
<text x="285.6" y="354.5">EN24</text>
<text x="286.4" y="359.8">I.Z.B.P.</text>
<text x="313.3" y="359.8">(TRIVALENT)</text>
<text x="237.5" y="365">#</text>
<text x="246.1" y="365">MACHINES</text>
<text x="281.5" y="365">:</text>
<text x="237.5" y="370.3">#</text>
<text x="246.1" y="370.3">POIDS</text>
<text x="268.5" y="370.3">(Kg):</text>
<text x="288.8" y="370.3">0.20</text>
<text x="307.1" y="370.3">kg</text>
</g>
<g font-size="5.7">
<text x="101.2" y="73.3">A</text>
<text x="469.6" y="175.6">SCALE/ÉCHELLE</text>
<text x="526.1" y="175.6">2:1</text>
<text x="101.2" y="191.6">A</text>
<text x="63" y="217.8">SCALE/ÉCHELLE</text>
<text x="119.5" y="217.8">2:1</text>
<text x="284" y="216.9">SECTION</text>
<text x="315" y="216.9">A-A</text>
<text x="272.7" y="222.1">SCALE/ÉCHELLE</text>
<text x="329.3" y="222.1">2:1</text>
</g>
<text font-size="5.6" fill="#f00" x="470.5" y="365.5">WIPRO PARI GROUP</text>
<g font-size="5.4" fill="#f0f">
<text x="342.7" y="89.3">n</text>
<text x="254.6" y="94.9">n</text>
<text x="388.5" y="139" transform="rotate(-90 388.5 139)">O50</text>
<text x="247.1" y="161.3" transform="rotate(-90 247.1 161.3)">O7.4</text>
<text x="263" y="189.1" transform="rotate(-90 263 189.1)">a</text>
<text x="256.5" y="201.6" transform="rotate(-90 256.5 201.6)">O12-0.2</text>
<text x="290.6" y="200.4" transform="rotate(-90 290.6 200.4)">O25</text>
<text x="272.8" y="204.4" transform="rotate(-90 272.8 204.4)">O11</text>
<text x="378" y="207.1" transform="rotate(-90 378 207.1)">O20 g6</text>
<text x="328.4" y="210.5" transform="rotate(-90 328.4 210.5)">O6.6</text>
</g>
<g font-size="4.9" fill="#800000">
<text x="30" y="6.9">1</text>
<text x="76.7" y="6.9">2</text>
<text x="127" y="6.9">3</text>
<text x="176.5" y="6.9">4</text>
<text x="226.7" y="6.9">5</text>
<text x="275.4" y="6.9">6</text>
<text x="326.4" y="6.9">7</text>
<text x="375" y="6.9">8</text>
<text x="425.8" y="6.9">9</text>
<text x="473.9" y="7.3">10</text>
<text x="524.3" y="6.9">11</text>
<text x="570.2" y="6.9">12</text>
<text x="13.6" y="35.1">H</text>
<text x="587.6" y="35.1">H</text>
<text x="13.2" y="87.5">G</text>
<text x="587.2" y="87.5">G</text>
<text x="13.2" y="137">F</text>
<text x="587.2" y="137">F</text>
<text x="13.2" y="187.6">E</text>
<text x="587.2" y="187.6">E</text>
<text x="13.2" y="237">D</text>
<text x="587.2" y="237">D</text>
<text x="13.4" y="287.1">C</text>
<text x="587.4" y="287.1">C</text>
<text x="13.4" y="336.2">B</text>
<text x="587.4" y="336.2">B</text>
<text x="13.4" y="389.3">A</text>
<text x="587.4" y="389.3">A</text>
<text x="30" y="416.9">1</text>
<text x="76.7" y="416.9">2</text>
<text x="127" y="416.9">3</text>
<text x="176.5" y="416.9">4</text>
<text x="226.7" y="416.9">5</text>
<text x="275.4" y="416.9">6</text>
<text x="326.4" y="416.9">7</text>
<text x="375" y="416.9">8</text>
<text x="425.8" y="416.9">9</text>
<text x="473.9" y="417.3">10</text>
<text x="524.3" y="416.9">11</text>
<text x="570.2" y="416.9">12</text>
</g>
<g font-size="4.2" fill="#f0f">
<text x="423.7" y="14.3">NOTE : STANDARD FASTENER TORQUE AS PER STD-DES-01-00</text>
<text x="553.8" y="14">FR-DES-006-00</text>
<text x="21.1" y="404.3">NOTE FOR WIPRO PARI DESIGN -REF. ONLY</text>
<text x="30.1" y="408.8">WEAR DETAILS : Error: No reference</text>
</g>
<g font-size="3.9" fill="#800000">
<text x="400" y="357.1">REVISION</text>
<text x="455.9" y="357.1">DESCRIPTION</text>
<text x="526.4" y="357.1">DATE</text>
<text x="540" y="357.1">DRN.BY</text>
</g>
<g font-size="3.9" fill="#c0c0c0">
<text x="357.8" y="383.3">RESERVED</text>
<text x="382.3" y="383.3">SPACE</text>
<text x="357.8" y="388.9">FOR</text>
<text x="357.8" y="394.5">CONTROLLED</text>
<text x="387.8" y="394.5">COPY</text>
<text x="357.8" y="400">STAMP</text>
</g>
<text font-size="3.6" fill="#f0f" x="491.5" y="376.1">CYL MTG</text>
<text font-size="3.5" fill="#00f" x="402.4" y="373.3">www.wipropari.com</text>
<g font-size="3.1" fill="#800000">
<text x="565.1" y="353.5">LIMITS</text>
<text x="562" y="371.7">DRAWING TYPE</text>
<text x="437" y="372.3">DESCRIPTION</text>
<text x="436.5" y="380.8">SURFACE AREA</text>
<text x="453.3" y="380.8">SURFACE TREATMENT</text>
<text x="489.7" y="380.8">MACHINING</text>
<text x="509.5" y="380.8">DESIGN UNIT</text>
<text x="530.6" y="380.8">DESIGN UNIT CD.</text>
<text x="558" y="380.6">TEAM NO.</text>
<text x="570.3" y="380.7">SHEET SIZE</text>
<text x="575.6" y="386.1">A2</text>
<text x="436.4" y="391.1">REFERENCE DWG.</text>
<text x="437.8" y="395.5">DRN.BY</text>
<text x="451.4" y="395.4">CHKD.BY</text>
<text x="466.6" y="395.5">APPD.BY</text>
<text x="486.7" y="395.4">MATERIAL</text>
<text x="488.9" y="390.9">PART CLASS.</text>
<text x="515.6" y="390.9">HEAT TREATMENT</text>
<text x="519.6" y="395.9">DRG./PART CODE</text>
<text x="558.9" y="395.5">REV.</text>
<text x="571.4" y="395.6">SCALE</text>
<text x="484.3" y="404.2">NET WEIGHT-Kg</text>
<text x="571.4" y="404.7">SHEET</text>
</g>
<text font-size="3" fill="#800000" x="579.5" y="230.1">°</text>
<g font-size="2.8" fill="#f0f">
<text x="281.8" y="331">3.2</text>
<text x="283.5" y="362.8">3.2</text>
<text x="420.5" y="396">PUNE</text>
<text x="437" y="401.2">03007292</text>
<text x="451.3" y="401.2">03004785</text>
<text x="466.3" y="401.2">03002882</text>
</g>
<g font-size="2.8" fill="#800000">
<text x="560.4" y="357.7">Gen Tol.: IS 2102</text>
<text x="399.1" y="376.6">1.ALL DIMENSIONS ARE</text>
<text x="399" y="382.7">2.DO NOT SCALE</text>
<text x="399" y="388.7">3.IF IN DOUBT ,</text>
<text x="399" y="395.4">LOCATION :</text>
<text x="404.2" y="402">ALL RIGHTS OF REPRODUCTION &amp;</text>
<text x="404.7" y="405.4">DISTRIBUTION ARE RESERVED</text>
</g>
<g font-size="2.7" fill="#f0f">
<text x="564.6" y="376.2">MACHINING</text>
<text x="436.9" y="385.4">12.97 in^2</text>
<text x="471.4" y="385.5">#</text>
<text x="498.9" y="385">#</text>
<text x="513.6" y="385.3">WPES</text>
<text x="537.3" y="385.1">0300</text>
<text x="559.7" y="385.1">PL-02</text>
<text x="508.7" y="391.2">B</text>
<text x="493.4" y="399.5">#</text>
<text x="572.8" y="399.7">2 : 1</text>
<text x="436.6" y="408.7">09/05/2024</text>
<text x="450.9" y="408.8">09/05/2024</text>
<text x="466" y="408.9">09/05/2024</text>
<text x="489.6" y="408.5">0.20 kg</text>
<text x="571.4" y="408.7">1 OF 1</text>
</g>
<g font-size="2.7" fill="#800000">
<text x="399.9" y="379.7">IN mm</text>
<text x="399.7" y="385.7">DRAWING.</text>
<text x="399.7" y="391.8">ASK TEAM MEMBER</text>
<text x="400.1" y="402.5">C</text>
</g>
<g font-size="2.5" fill="#800000">
<text x="554.9" y="218.3">DEBURR AND REMOVE SHARP</text>
<text x="555.2" y="221">EDGES UNLESS SHARP EDGE</text>
<text x="556.1" y="227.1">UNSP.RADII</text>
<text x="556.8" y="223.8">REQUIREMENT SPECIFIED</text>
<text x="571.4" y="226.9">UNSP.CHF.</text>
<text x="559.2" y="229.9">0.5 R</text>
<text x="572.3" y="230.1">0.5 X 45</text>
<text x="559.8" y="238">UP TO 10</text>
<text x="576.1" y="238.1">±1.5°</text>
<text x="558.5" y="242.2">10 UP TO 50</text>
<text x="575.5" y="242.3">±0°50'</text>
<text x="557.4" y="250.7">120 UP TO 400</text>
<text x="557.9" y="246.5">50 UP TO 120</text>
<text x="575.5" y="250.7">±0°15'</text>
<text x="575.5" y="246.5">±0°25'</text>
<text x="558.7" y="259.4">0.5 UP TO 3</text>
<text x="559.5" y="263.7">3 UP TO 6</text>
<text x="576.6" y="263.6">±0.2</text>
<text x="576.6" y="259.4">±0.1</text>
<text x="559" y="267.9">6 UP TO 30</text>
<text x="576.6" y="267.9">±0.5</text>
<text x="557.8" y="272.2">30 UP TO 120</text>
<text x="576.6" y="272.2">±0.8</text>
<text x="556.9" y="280.7">315 UP TO 1000</text>
<text x="557.3" y="276.4">120 UP TO 315</text>
<text x="576.6" y="276.4">±1.2</text>
<text x="577.7" y="280.7">±2</text>
<text x="556.4" y="284.9">1000 UP TO 2000</text>
<text x="577.6" y="284.9">±3</text>
<text x="558.9" y="289.2">OVER 2000</text>
<text x="577.7" y="289.3">±4</text>
<text x="560" y="297.9">UP TO 10</text>
<text x="577.1" y="297.9">±1°</text>
<text x="558.5" y="302.1">10 UP TO 50</text>
<text x="575.5" y="302.1">±0°30'</text>
<text x="557.4" y="310.6">120 UP TO 400</text>
<text x="558.2" y="306.3">50 UP TO 120</text>
<text x="575.5" y="310.6">±0°10'</text>
<text x="575.5" y="306.4">±0°20'</text>
<text x="558.8" y="319.2">0.5 UP TO 3</text>
<text x="559.4" y="323.4">3 UP TO 6</text>
<text x="576.6" y="319.2">±0.1</text>
<text x="576.6" y="323.5">±0.1</text>
<text x="558.9" y="327.7">6 UP TO 30</text>
<text x="576.7" y="327.7">±0.2</text>
<text x="557.8" y="332">30 UP TO 120</text>
<text x="576.6" y="332">±0.3</text>
<text x="556.8" y="340.5">315 UP TO 1000</text>
<text x="557.3" y="336.3">120 UP TO 315</text>
<text x="576.6" y="336.3">±0.5</text>
<text x="576.6" y="340.5">±0.8</text>
<text x="556.2" y="344.7">1000 UP TO 2000</text>
<text x="576.6" y="344.7">±1.2</text>
<text x="558.9" y="349">OVER 2000</text>
<text x="577.6" y="349">±2</text>
</g>
<g font-size="2.4" fill="#f0f">
<text x="7.7" y="382.7" transform="rotate(-90 7.7 382.7)">Uploading\2022-23\P23Y5\P23Y5B072013.dft</text>
<text x="7.7" y="409.8" transform="rotate(-90 7.7 409.8)">\\srv01043\ExDM</text>
</g>
<g font-size="2.1" fill="#800000">
<text x="558.5" y="232.4">UNSPECIFIED TOL.(FAB)</text>
<text x="559.5" y="234.7">FOR ANGULAR IN mm.</text>
<text x="558.6" y="253.9">UNSPECIFIED TOL.(FAB)</text>
<text x="560.7" y="256.3">FOR LINEAR IN mm.</text>
<text x="558.7" y="292.3">UNSPECIFIED TOL.(M/C)</text>
<text x="559.6" y="294.7">FOR ANGULAR IN mm.</text>
<text x="558.7" y="313.7">UNSPECIFIED TOL.(M/C)</text>
<text x="560.6" y="316.1">FOR LINEAR IN mm.</text>
</g>
</svg>
